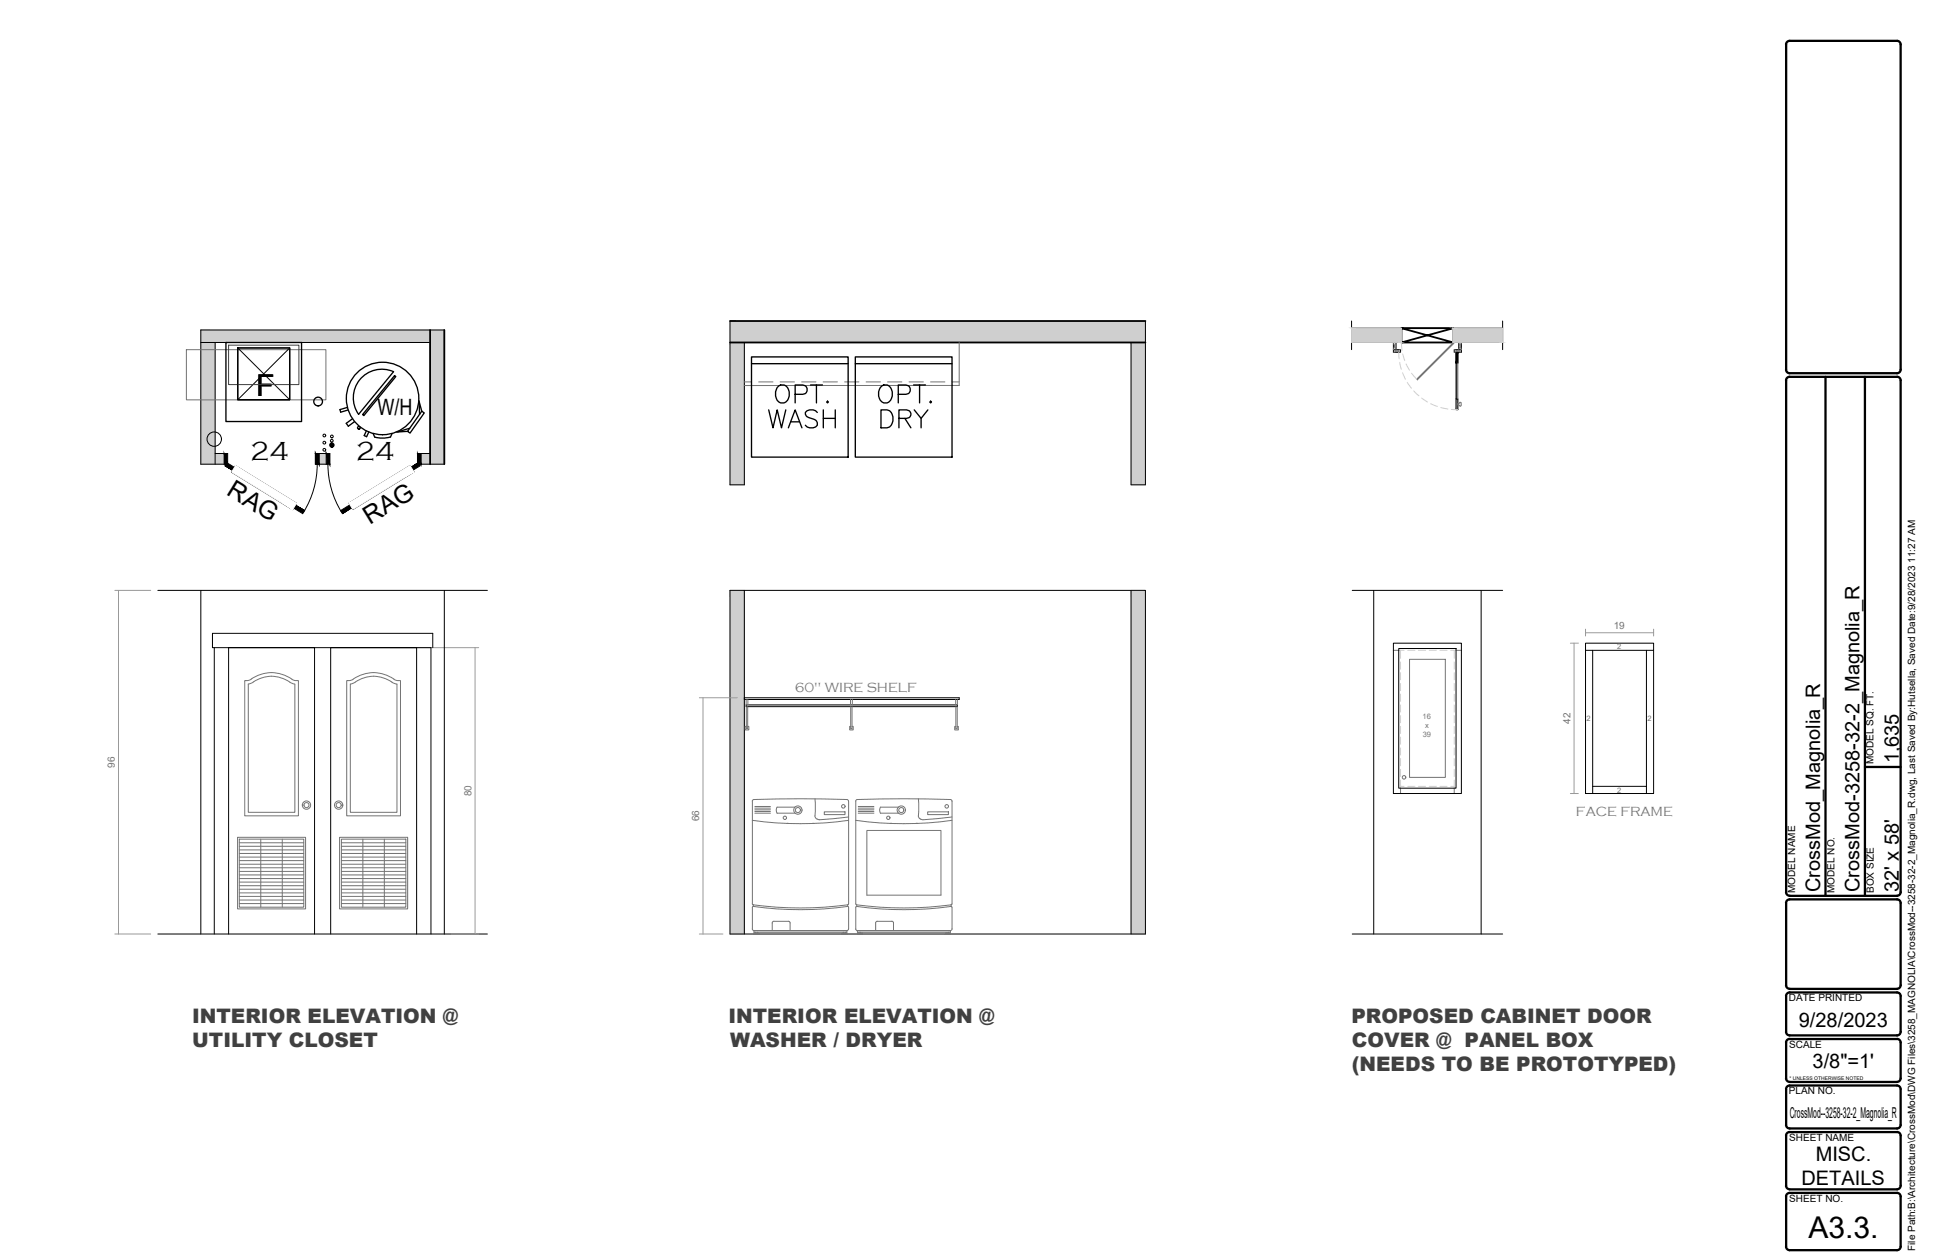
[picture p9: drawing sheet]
<svg xmlns="http://www.w3.org/2000/svg" width="432mm" height="279mm" viewBox="0 0 432 279" stroke-linecap="round" stroke-linejoin="round" font-family="sans-serif">
<!-- layer: ELEV2 -->
<g fill="none" stroke="#000" stroke-width=".22">
<path d="M308.9 75.9h.6v1.6h-.6zM308.9 77.5h1.6v.6h-1.6zM322.3 77.5h1.6v.6h-1.6zM322.7 78.1h.5v2.4h-.5zM323.3 75.9h.6v1.6h-.6zM322.7 88.5h.5v2.3h-.5zM322.7 80.5v8M322.9 80.5v8M35 130.9h73M44.5 130.9v76.2M98.5 130.9v76.2M161.8 130.9h92.1v76.2h-92.1z"/>
<path d="M165 130.9v76.2M250.7 130.9v76.2M47.5 143.6v63.5M95.9 143.6v-3.2h-48.8v3.2h48.4v63.5M165 154.7h47.6v.4h-47.6M165.4 156.3h46.8v.4h-46.8zM308.9 142.6h15v33.4h-15zM310 143.8h12.7v31h-12.7zM351.5 142.6h15v33.4h-15zM351.5 144.2h15M353 144.2v31.8M365 144.2v31.8"/>
<path d="M353 174.4h12M35 207.1h73M50.7 207.1v-63.5h19v63.5M73.3 207.1v-63.5h19.1v63.5"/>
</g>
<!-- layer: cabinet -->
<g fill="none" stroke="#999" stroke-width=".22">
<path d="M25.5 130.9h7.9M26.3 130.9v76.2M351.5 139.5v1.5M366.5 139.5v1.5M86.6 143.6h19.5M105.3 143.6v63.5M155 154.7h8.4M155.8 154.7v52.4M348.1 142.6h1.8M348.9 142.6v33.4M351.5 140.3h15M348.1 176h1.8"/>
<path d="M25.5 207.1h7.9M100.1 207.1h6M155 207.1h5.2"/>
</g>
<!-- layer: elevation -->
<g fill="#cfcfcf" stroke="#cfcfcf" stroke-width=".22">
<path d="M44.5 75.9l3.2 27v-27zM44.5 75.9l3.2 27h-3.2z"/>
<path d="M44.5 73.2l50.8 2.7v-2.7zM44.5 73.2l50.8 2.7h-50.8z"/>
<path d="M95.3 73.2l3.2 29.7v-29.7zM95.3 73.2l3.2 29.7h-3.2z"/>
<path d="M92.9 100.6l2.4 2.3v-2.3zM92.9 100.6l2.4 2.3h-2.4z"/>
<path d="M47.7 100.6l2.4 2.3v-2.3zM47.7 100.6l2.4 2.3h-2.4z"/>
<path d="M70.3 100.6l2.4 2.3v-2.3zM70.3 100.6l2.4 2.3h-2.4z"/>
<path d="M161.8 130.9l3.2 76.2v-76.2zM161.8 130.9l3.2 76.2h-3.2z"/>
<path d="M250.7 130.9l3.2 76.2v-76.2zM250.7 130.9l3.2 76.2h-3.2z"/>
<path d="M161.8 71.2l92.1 4.7v-4.7zM161.8 71.2l92.1 4.7h-92.1z"/>
<path d="M161.8 75.9l3.2 31.6v-31.6zM161.8 75.9l3.2 31.6h-3.2z"/>
<path d="M250.7 75.9l3.2 31.6v-31.6zM250.7 75.9l3.2 31.6h-3.2z"/>
<path d="M299.6 72.8l11 3.1v-3.1zM299.6 72.8l11 3.1h-11z"/>
<path d="M322 72.8l11.1 3.1v-3.1zM322 72.8l11.1 3.1h-11.1z"/>
</g>
<!-- layer: IP -->
<g fill="none" stroke="#000" stroke-width=".22">
<path d="M44.5 75.9h50.8M47.7 75.9v27M98.5 73.2h-54v29.7h5.6M161.8 71.2v36.3M165 75.9v31.6M250.7 75.9v31.6M253.9 71.2v36.3M299.6 75.9h33.5M299.6 72.8h33.5M47.7 100.6h2.4M70.3 102.9h2.4M70.3 100.6h2.4"/>
<path d="M92.9 102.9h5.6M92.9 100.6h2.4"/>
</g>
<!-- layer: DR -->
<g fill="#000" stroke="#000" stroke-width=".22">
<path d="M49.7 100.6l.8 2.3v-2.3zM49.7 100.6l.8 2.3h-.8z"/>
<path d="M49.9 103.3l17.2 10.6 .4-.7zM50.3 102.6l17.2 10.6-17.6-9.9z"/>
<path d="M69.9 100.6l.8 2.3v-2.3zM69.9 100.6l.8 2.3h-.8z"/>
<path d="M69.9 100.6l.8 2.3v-2.3zM69.9 100.6l.8 2.3h-.8z"/>
<path d="M72.3 100.6l.8 2.3v-2.3zM72.3 100.6l.8 2.3h-.8z"/>
<path d="M72.3 100.6l.8 2.3v-2.3zM72.3 100.6l.8 2.3h-.8z"/>
<path d="M75.5 113.2l.4 .7 16.8-11.3zM75.9 113.9l16.8-11.3 .5 .7z"/>
<path d="M92.5 100.6l.8 2.3v-2.3zM92.5 100.6l.8 2.3h-.8z"/>
</g>
<!-- layer: HD -->
<path d="M41.3 77.5h30.9v11.2h-30.9z" fill="none" stroke="#737373" stroke-width=".22"/>
<!-- layer: APP -->
<g fill="none" stroke="#000" stroke-width=".3">
<path d="M50.1 75.9h16.7v17.6h-16.7zM52.7 77.2h11.5v11.4h-11.5zM166.6 79.1h21.4v22.3h-21.4zM189.6 79.1h21.4v22.3h-21.4zM77 90.3l-1.6 .5 .1 .6 1.7-.5M78.1 92.9l-1.3 1 .4 .6 1.4-1M80.4 83.5a6.3 6.3 0 0 1 6.8-1.1l-7.7 9.5a6.3 6.3 0 0 1 .9-8.4zM81.2 95.6l-.5 1 .6 .2 .4-1M82.7 96.1l.4 .8M86.9 96.1l-.4 .8-.5 .1-1.8 .1-1.2-.2M87.5 83.3l.2 .2-7.1 8.7-.2-.3zM90.3 95.7l-2.4 .1"/>
<path d="M90.8 95l-2.7 .8M92.8 88.8l.7 2.4M92.9 89l.1 2.9M93.5 91.2l.5 .4-3.1 4.4-.6-.3zM166.6 80.6h21.4M189.6 80.6h21.4"/>
<circle cx="79.6" cy="94.9" r=".31"/>
<circle cx="84.8" cy="88.4" r="8"/>
</g>
<!-- layer: FLD -->
<g fill="none" stroke="#000" stroke-width=".22">
<path d="M52.7 77.2h11.5v11.4h-11.5zM52.7 77.2l11.5 11.4M64.2 77.2l-11.5 11.4"/>
<circle cx="47.5" cy="97.4" r="1.6"/>
<circle cx="71.9" cy="99.7" r=".31"/>
<circle cx="71.9" cy="96.6" r=".31"/>
<circle cx="71.9" cy="98.2" r=".31"/>
<circle cx="73.5" cy="97.7" r=".31"/>
<circle cx="73.6" cy="96.8" r=".31"/>
</g>
<!-- layer: ceiling cutout -->
<path d="M50.7 76.5h15.6v8.8h-15.6z" fill="none" stroke="#404040" stroke-width=".22"/>
<!-- layer: FLD -->
<circle cx="73.6" cy="98.7" r=".31" fill="none" stroke="#000" stroke-width=".59"/>
<circle cx="70.5" cy="89" r=".96" fill="none" stroke="#000" stroke-width=".3"/>
<!-- layer: FPEW -->
<path d="M95.3 73.2v29.7M98.5 73.2v29.7M161.8 71.2h92.1M161.8 75.9h92.1M310.6 72.8v3.1h11.6v-3.1h-11.6l11.6 3.1v-3.1l-11.6 3.1" fill="none" stroke="#000" stroke-width=".4"/>
<!-- layer: DR -->
<path d="M52.2 103.3l13.5 8.3-.8 1.4-13.5-8.3zM77.4 111.6l13.5-8.3 .8 1.3-13.5 8.3z" fill="none" stroke="#000" stroke-width=".3"/>
<path d="M52.2 103.3l13.5 8.3M90.9 103.3l-13.5 8.3" fill="none" stroke="#fff" stroke-width=".22"/>
<g fill="#fff" stroke="#fff" stroke-width=".22">
<path d="M52.2 103.3l-.8 1.4 13.5 8.3zM52.2 103.3l13.5 8.3-.8 1.4z"/>
<path d="M77.4 111.6l.8 1.3 13.5-8.3zM77.4 111.6l13.5-8.3 .8 1.3z"/>
</g>
<!-- layer: SALESLIT -->
<path d="M299.6 71.2v6.3M333.1 71.2v6.3M70.3 102.9a20.2 20.2 0 0 1-3 10.6M72.7 102.9a20.2 20.2 0 0 0 3 10.6M161.8 107.5h3.2M250.7 107.5h3.2" fill="none" stroke="#000" stroke-width=".22"/>
<!-- layer: ELEV1 -->
<g fill="none" stroke="#737373" stroke-width=".22">
<path d="M308.9 75.9l.6 1.6M309.5 75.9l-.6 1.6 1.6 .6M310.5 77.5l-1.6 .6M322.3 77.5l1.6 .6M323.3 75.9l.6 1.6-1.6 .6M323.9 75.9l-.6 1.6M314 84.1l8.2-8.2 .1 .2-8.1 8.1zM323.2 89.5l.4-.3a.41 .41 0 0 1 .3 .4 .41 .41 0 0 1-.3 .4l-.4-.2zM323.2 80.5v8M54.7 150.9h-.4v30h11.8v-30h-.4M55 151.7l.6-.2a7.4 7.4 0 0 1 9.1 0l.6 .2M55 151.7v28.4h10.4v-28.4"/>
<path d="M55.7 150.6a7.8 7.8 0 0 1 9 0M55.7 150.6l-1 .3M64.7 150.6l.9 .3M77.6 151.7l.6-.2a7.4 7.4 0 0 1 9.2 0l.6 .2M77.7 151.7v28.4h10.3v-28.4M78.3 150.6a7.8 7.8 0 0 1 9 0M78.3 150.6l-.7 .3h-.7v30h11.9v-30h-.8l-.7-.3M312.4 146.2h8v26.2h-8zM52.7 185.7h15v15.8h-15zM53 186.1h14.3v15.1h-14.3zM53 186.9h14.3M53 187.7h14.3"/>
<path d="M53 188.5h14.3M53 189.3h14.3M53 190.1h14.3M53 190.8h14.3M53 191.6h14.3M53 192.4h14.3M53 193.2h14.3M53 194h14.3M53 194.8h14.3M53 195.6h14.3M53 196.4h14.3M53 197.2h14.3"/>
<path d="M53 198h14.3M53 198.8h14.3M53 199.6h14.3M57.8 186.1v15.1M62.6 186.1v15.1M75.3 185.7h15.1v15.8h-15.1zM75.7 186.1h14.3v15.1h-14.3zM75.7 186.9h14.3M75.7 187.7h14.3M75.7 188.5h14.3M75.7 189.3h14.3M75.7 190.1h14.3"/>
<path d="M75.7 190.8h14.3M75.7 191.6h14.3M75.7 192.4h14.3M75.7 193.2h14.3M75.7 194h14.3M75.7 194.8h14.3M75.7 195.6h14.3M75.7 196.4h14.3M75.7 197.2h14.3M75.7 198h14.3M75.7 198.8h14.3M75.7 199.6h14.3"/>
<path d="M80.4 186.1v15.1M85.2 186.1v15.1M53 200.4h14.3M75.7 200.4h14.3"/>
<circle cx="67.9" cy="178.5" r=".56"/>
<circle cx="67.9" cy="178.5" r=".92"/>
<circle cx="75.1" cy="178.5" r=".92"/>
<circle cx="75.1" cy="178.5" r=".56"/>
</g>
<!-- layer: cabinet -->
<g fill="none" stroke="#737373" stroke-width=".22">
<path d="M167.3 178.8h3.5M167.3 179.2h3.5M167.3 179.6h3.5M167.3 179.9h3.5M176.2 179h-3.9a1.3 1.3 0 0 0 0 1.3h3.9M180.6 177.1v3.8l.3 .6 .2 .1 .6 .2 6.4-.6M187.7 177.3l.4 .4v22.7l-.2 .2M187.7 177.3a278.1 278.1 0 0 0-20.8 0l-.1 .4v22.7l.1 .2M190 177.3l-.3 .4v22.7l.1 .2M190.1 177.3a313.8 313.8 0 0 1 20.6 0M190.2 178.8h3.5M190.2 179.2h3.5"/>
<path d="M190.2 179.6h3.5M190.2 179.9h3.5M199.2 179h-4a1.3 1.3 0 0 0 0 1.3h4M203.6 177.1v3.8M210.7 177.3l.3 .4v22.7l-.1 .2M166.8 181.9a77.2 77.2 0 0 0 21.3 0M167.3 180.3h3.5M174.7 182.5l-.3 .1M180.2 182.5l.2 .1M182.7 180h4.6v.6h-4.6zM189.7 181.9a77.2 77.2 0 0 0 21.3 0M190.2 180.3h3.5"/>
<path d="M192.2 184.2h16.4v14.3h-16.4zM197.6 182.5l-.2 .1M203.1 182.5l.2 .1M203.6 180.9l.2 .6 .8 .3 6.4-.6M205.6 180h4.6v.6h-4.6zM166.8 201.2v4.8l.3 .4M166.9 200.6a79.1 79.1 0 0 0 21 0v.4a76.3 76.3 0 0 1-20.9 0M167 201l-.2 .2M167 200.6v.4M167.1 206.4h20.6v.3h-20.6zM167.5 206.7v.2h-.4v.2h1.2v-.2h-.4v-.2M171.5 204.3l-.3 .3v1.8"/>
<path d="M171.6 204.3h3.2M174.8 204.3l.3 .3v1.8M187 206.7v.2h-.4v.2h1.1v-.2h-.3v-.2M187.9 201l.2 .2M188.1 201.2v4.8l-.4 .4M189.7 201.2v4.8l.3 .4M189.8 200.6a79.6 79.6 0 0 0 21.1 0M189.9 201l-.2 .2M189.9 201a76.3 76.3 0 0 0 20.9 0M189.9 200.6v.4M190.1 206.4h20.6v.3h-20.6zM190.4 206.7v.2h-.3v.2h1.1v-.2h-.4v-.2"/>
<path d="M194.5 204.3l-.4 .3v1.8M194.5 204.3h3.2M197.7 204.3l.4 .3v1.8M209.9 206.7v.2h-.3v.2h1.1v-.2h-.4v-.2M210.8 201l.2 .2M210.8 200.6v.4M211 201.2v4.8l-.3 .4"/>
<circle cx="176.9" cy="179.6" r=".92"/>
<circle cx="176.9" cy="179.6" r=".56"/>
<circle cx="186.9" cy="178.8" r=".39"/>
<circle cx="199.8" cy="179.6" r=".92"/>
<circle cx="199.8" cy="179.6" r=".56"/>
<circle cx="209.9" cy="178.8" r=".39"/>
<circle cx="174" cy="181.3" r=".37"/>
<circle cx="196.9" cy="181.3" r=".37"/>
</g>
<!-- layer: elevation -->
<g fill="none" stroke="#737373" stroke-width=".22">
<path d="M165.4 155.1v1.2M165.4 156.7v4.8M165.7 156.7v4.8M165.8 155.1v1.2M188.5 155.1v1.2M188.6 156.7v4.8M188.9 156.7v4.8M188.9 155.1v1.2M211.8 155.1v1.2M211.9 156.7v4.8M212.2 156.7v4.8M212.2 155.1v1.2"/>
<path d="M308.9 144.2h1.1M322.7 144.2h1.2M165.4 161.4l.2 .2 .1-.2M165.4 161.1h-.2v.8h.8v-.8h-.3M188.6 161.4l.1 .2 .2-.2M188.6 161.1h-.3v.8h.8v-.8h-.2M211.9 161.4l.1 .2 .2-.2M211.9 161.1h-.3v.8h.8v-.8h-.2M310.5 174.8v1.2M322.3 174.8v1.2"/>
<circle cx="311.2" cy="172.4" r=".39"/>
</g>
<!-- layer: CAB -->
<path d="M212.6 75.9v9.6h-47.6M165 84.7h1.6M168.2 84.7h3.1M187.2 84.7h3.2M211 84.7h1.6" fill="none" stroke="#737373" stroke-width=".22"/>
<!-- layer: ELEV1 -->
<g fill="none" stroke="#cfcfcf" stroke-width=".22">
<path d="M310 78.1l.1 1.5M310.6 75.9l.2 1.8M310.9 78.5l.5 1.5M310.3 80.4l.3 1.5M310.9 82.7l.6 1.4M311.7 80.7l.7 1.4M311.9 84.8l.9 1.3M312.9 82.8l1.1 1.3M313.4 86.7l1.1 1.1M315.1 88.3l1.3 .9M317.1 89.5l1.5 .6M319.4 90.4l1.5 .3"/>
<path d="M321.7 90.8h1.5M310 144.2h1.2M310.5 144.2v1.8M310.5 146.8v1.6M310.5 149.2v1.5M310.5 151.6v1.5M310.5 153.9v1.6M310.5 156.3v1.6M310.5 158.7v1.6M312 144.2h1.6M314.4 144.2h1.6M316.8 144.2h1.6"/>
<path d="M319.2 144.2h1.6M321.6 144.2h1.1M322.3 144.2v1.8M322.3 146.8v1.6M322.3 149.2v1.5M322.3 151.6v1.5M322.3 153.9v1.6M322.3 156.3v1.6M322.3 158.7v1.6M310.5 174.4h.7M310.5 161.1v1.6M310.5 163.4v1.6"/>
<path d="M310.5 165.8v1.6M310.5 168.2v1.6M310.5 170.6v1.6M310.5 173v1.8M312 174.4h1.6M314.4 174.4h1.6M316.8 174.4h1.6M319.2 174.4h1.6M321.6 174.4h.7M322.3 161.1v1.6M322.3 163.4v1.6M322.3 165.8v1.6"/>
<path d="M322.3 168.2v1.6M322.3 170.6v1.6M322.3 173v1.8"/>
</g>
<!-- layer: SALESLIT -->
<path d="M322.7 88.5v2.3l.5-2.3zM323.2 88.5v2.3h-.5z" fill="#cfcfcf" stroke="#cfcfcf" stroke-width=".22"/>
<path d="M322.7 78.1v2.4l.5-2.4zM323.2 78.1v2.4h-.5z" fill="#000" stroke="#000" stroke-width=".22"/>
<!-- layer: cabinet -->
<path d="M299.7 130.9h33.4M304.5 130.9v76.2M328.3 130.9v76.2M299.7 207.1h33.4" fill="none" stroke="#000" stroke-width=".22"/>
<!-- layer: BOR -->
<g fill="none" stroke="#000" stroke-width=".51">
<path d="M395.9 9.9a.79 .79 0 0 1 .8-.8h23.8a.79 .79 0 0 1 .8 .8v72.1a.79 .79 0 0 1-.8 .8h-23.8a.79 .79 0 0 1-.8-.8M395.9 9.9v72.1M395.9 84.3a.76 .76 0 0 1 .8-.7l23.8-.1a.79 .79 0 0 1 .8 .8v113.5a.79 .79 0 0 1-.8 .8M395.9 84.3v113.5M404.6 83.6v115M413.4 83.6v115M413.4 170.1h7.9M395.9 197.8a.79 .79 0 0 0 .8 .8M396.7 198.6h23.8M395.9 218.5a.83 .83 0 0 0 .8 .8h23.8a.79 .79 0 0 0 .8-.8M395.9 200.2a.79 .79 0 0 1 .8-.8h23.8a.79 .79 0 0 1 .8 .8v18.3M395.9 200.2v18.3"/>
<path d="M395.9 220.9a.79 .79 0 0 1 .8-.8h23.8a.79 .79 0 0 1 .8 .8v7.9a.79 .79 0 0 1-.8 .8h-23.8a.79 .79 0 0 1-.8-.8M395.9 239.1a.79 .79 0 0 0 .8 .8M395.9 220.9v7.9M395.9 231.2v7.9M396.7 230.4a.79 .79 0 0 0-.8 .8M396.7 230.4h23.8M396.7 239.9h23.8M420.5 230.4a.79 .79 0 0 1 .8 .8v7.9a.79 .79 0 0 1-.8 .8M395.9 251.8a.76 .76 0 0 1 .8-.8h23.8a.79 .79 0 0 1 .8 .8v11.1a.79 .79 0 0 1-.8 .8h-23.8a.83 .83 0 0 1-.8-.8M395.9 241.5a.79 .79 0 0 1 .8-.8h23.8a.79 .79 0 0 1 .8 .8v7.9a.79 .79 0 0 1-.8 .8h-23.8a.79 .79 0 0 1-.8-.8M395.9 241.5v7.9M395.9 251.8v11.1"/>
<path d="M395.9 265.3a.79 .79 0 0 1 .8-.8h23.8a.79 .79 0 0 1 .8 .8v11.1a.79 .79 0 0 1-.8 .8h-23.8a.79 .79 0 0 1-.8-.8M395.9 265.3v11.1"/>
</g>
<g font-size="7.9">
<text x="171.1" y="90.7">OPT.</text>
<text x="194" y="90.7">OPT.</text>
</g>
<g font-size="7.5">
<text x="169.3" y="96">WASH</text>
<text x="194.4" y="96">DRY</text>
</g>
<g font-size="6.7">
<text x="56.7" y="87.9">F</text>
<text x="400.9" y="274.4">A3.3.</text>
</g>
<g font-size="6">
<text x="55.5" y="102.1">24</text>
<text x="78.8" y="102.1">24</text>
</g>
<g font-size="5.5">
<text x="50" y="109.6" transform="rotate(32 50 109.6)">RAG</text>
<text x="82" y="116.4" transform="rotate(-32 82 116.4)">RAG</text>
</g>
<text font-size="5" x="83.7" y="92">W/H</text>
<g font-size="4.4">
<text x="420.9" y="169.3" transform="rotate(-90 420.9 169.3)">1,635</text>
<text x="403.5" y="197.8" transform="rotate(-90 403.5 197.8)">CrossMod_Magnolia_R</text>
<text x="412.2" y="197.8" transform="rotate(-90 412.2 197.8)">CrossMod-3258-32-2_Magnolia_R</text>
<text x="420.9" y="197.8" transform="rotate(-90 420.9 197.8)">32' x 58'</text>
<text x="398.7" y="227.6">9/28/2023</text>
<text x="401.8" y="236.7">3/8&quot;=1'</text>
<text x="402.5" y="257.5">MISC.</text>
<text x="399.3" y="262.8">DETAILS</text>
</g>
<g font-size="4.4" fill="#404040">
<text x="42.6" y="226.8">INTERIOR ELEVATION @</text>
<text x="161.5" y="226.8">INTERIOR ELEVATION @</text>
<text x="299.6" y="226.8">PROPOSED CABINET DOOR</text>
<text x="42.6" y="232.2">UTILITY CLOSET</text>
<text x="161.8" y="232.2">WASHER / DRYER</text>
<text x="299.7" y="232.2">COVER @ PANEL BOX</text>
<text x="299.6" y="237.5">(NEEDS TO BE PROTOTYPED)</text>
</g>
<text font-size="3.3" x="396.7" y="247.9">CrossMod--3258-32-2_Magnolia_R</text>
<g font-size="3" fill="#737373">
<text x="176.1" y="153.5">60&quot; WIRE SHELF</text>
<text x="349.3" y="181">FACE FRAME</text>
</g>
<g font-size="2.2" fill="#737373">
<text x="357.7" y="139.5">19</text>
<text x="348.1" y="160.5" transform="rotate(-90 348.1 160.5)">42</text>
<text x="25.4" y="170.2" transform="rotate(-90 25.4 170.2)">96</text>
<text x="104.5" y="176.6" transform="rotate(-90 104.5 176.6)">80</text>
<text x="155" y="182.1" transform="rotate(-90 155 182.1)">66</text>
</g>
<g font-size="2.2">
<text x="415.3" y="169.4" transform="rotate(-90 415.3 169.4)">MODEL SQ. FT.</text>
<text x="397.9" y="198" transform="rotate(-90 397.9 198)">MODEL NAME</text>
<text x="406.6" y="198" transform="rotate(-90 406.6 198)">MODEL NO.</text>
<text x="415.4" y="198" transform="rotate(-90 415.4 198)">BOX SIZE</text>
<text x="396.5" y="222.1">DATE PRINTED</text>
<text x="396.6" y="232.4">SCALE</text>
<text x="396.5" y="242.7">PLAN NO.</text>
<text x="396.6" y="253">SHEET NAME</text>
<text x="396.6" y="266.5">SHEET NO.</text>
<text x="424.5" y="277.4" transform="rotate(-90 424.5 277.4)">File Path:B:\Architecture\CrossMod\DWG Files\3258_MAGNOLIA\CrossMod--3258-32-2_Magnolia_R.dwg, Last Saved By:Hutsella, Saved Date:9/28/2023 11:27 AM</text>
</g>
<g font-size="1.7" fill="#737373">
<text x="358.5" y="144">2</text>
<text x="315.3" y="159.3">16</text>
<text x="315.9" y="161.3">x</text>
<text x="351.7" y="159.8">2</text>
<text x="365.2" y="159.8">2</text>
<text x="315.4" y="163.3">39</text>
<text x="358.5" y="175.7">2</text>
</g>
<text font-size="1.1" x="396.7" y="239.5">* UNLESS OTHERWISE NOTED</text>
</svg>
